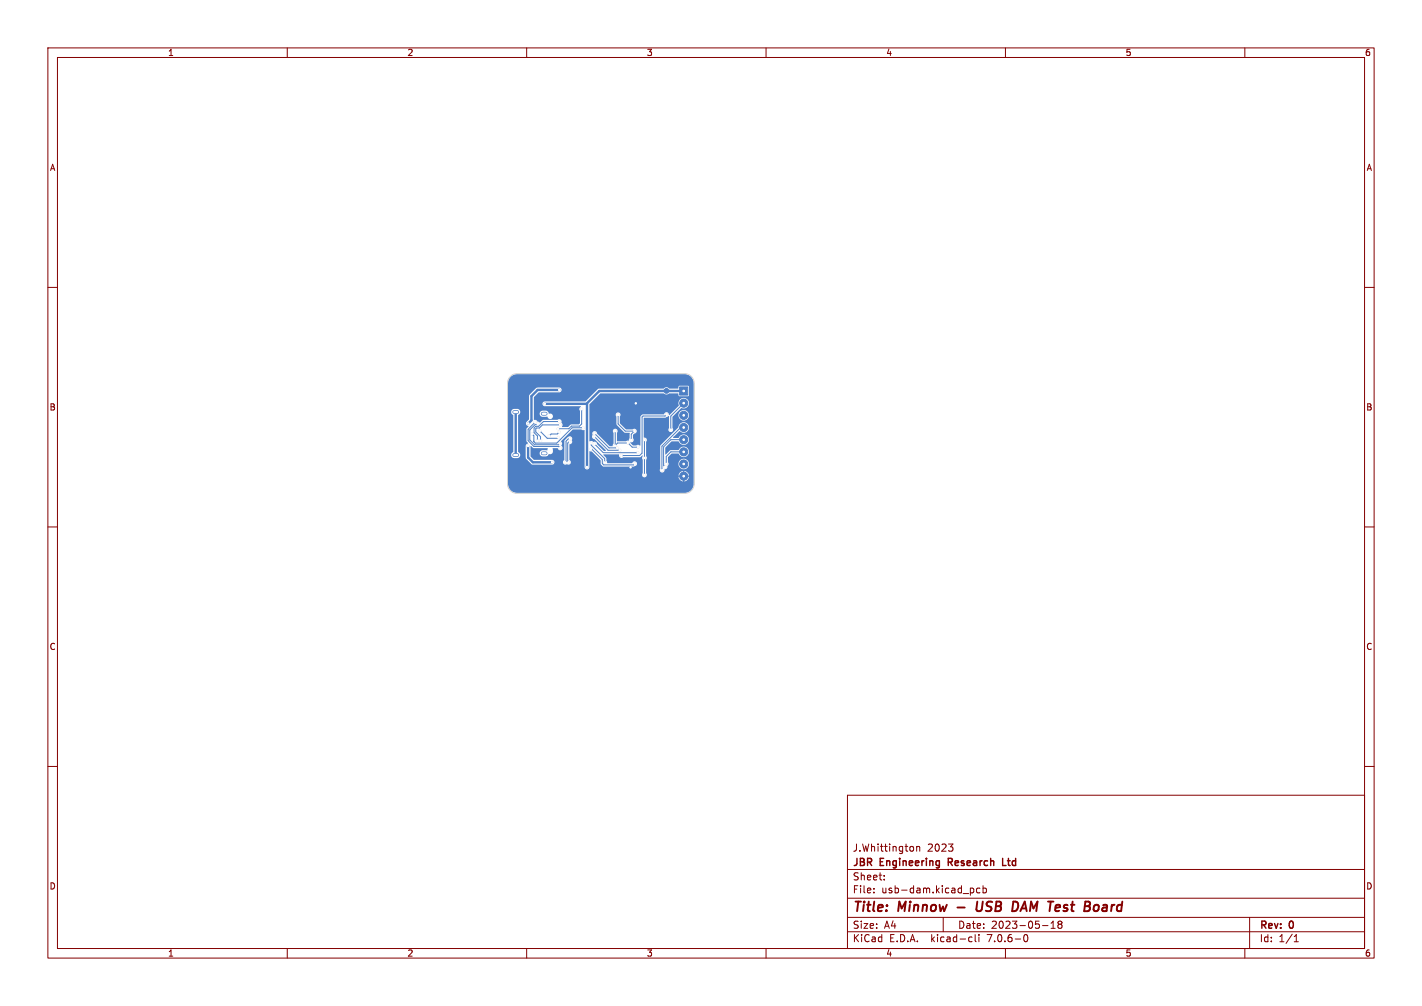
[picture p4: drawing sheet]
<svg xmlns="http://www.w3.org/2000/svg" width="297mm" height="210mm" viewBox="0 0 297 210" stroke-linecap="round" stroke-linejoin="round" font-family="sans-serif">
<g fill="none" stroke="#840000" stroke-width=".21">
<path d="M10 10h277v190h-277zM12 12h273v186h-273zM60 10v2M110 10v2M160 10v2M210 10v2M260 10v2M10 60h2M285 60h2M10 110h2M285 110h2M10 160h2"/>
<path d="M285 160h2M177 166h108v32h-108zM190.7 176.8l.1 .2-.1 .6M191.5 176.8l.2-.1 .3 .1 .1 .9M191.5 176.7v1M198.1 176.2h.9l-.5 .6M199 176.9v.7M60 198v2M110 198v2M160 198v2M177 194.5h108M177 191.5h108"/>
<path d="M177 187.5h108M177 181.5h108M182.5 186.3v.1M182.5 185.5v.1M184.7 183.6v.1M184.7 182.8v.1M197 191.5v3M202.6 195.6l.4 .1M202.8 185.4h.3l.3 .3-.1 .6-.5 .1M203 196.5l-.4 .1M203.7 195.1v1.3l.2 .2M204.5 195.1v.1"/>
<path d="M204.5 195.6v1M204.7 185.5l-.5-.1-.2 .3 .1 .6h.6M205.3 185.5l.4-.1 .3 .3-.1 .6h-.6M205.3 184.9v1.5M210 198v2M214 195.2l.2-.1a.8 .8 0 0 1 .5 .7 .8 .8 0 0 1-.5 .8l-.2-.1-.2-.5zM217.7 193.2h1.2M219.5 193.8h.9M219.5 192.7l.5-.4v1.5M221.2 192.9l-.2 .3v.3l.2 .3 .5-.1 .1-.2-.1-.4-.2-.2M221.2 192.9l-.2-.2 .2-.4 .5 .1 .1 .2-.3 .3M221.2 192.9h.3"/>
<path d="M260 198v2M261 191.5v6.5M270.3 196.6h.9M270.3 195.5l.4-.4v1.5"/>
</g>
<path d="M200 189.4h1.5M204.1 188.2l-.2 1.6 .2 .3a.66 .66 0 0 0 .8-.1M212.4 188.3l.3 .8-.2 .6M228.9 188.9l.5 .1 .1 .3-.1 .5-.4 .4" fill="none" stroke="#840000" stroke-width=".4"/>
<path d="M198.1 180h.5M198.6 179.2h-.5v1.5M209.4 179.2v1.5h.7" fill="none" stroke="#840000" stroke-width=".3"/>
<path d="M107.4 86h.6M107.4 95h.6M113.4 86.4h.6M113.4 94.6h.6" fill="none" stroke="#4d7fc4" stroke-width=".8"/>
<g fill="#4d7fc4" stroke="#4d7fc4" stroke-width=".21">
<path d="M141.9 80.8h1.7v1.7h-1.7z"/>
<circle cx="142.8" cy="84.2" r=".85"/>
<circle cx="142.8" cy="86.7" r=".85"/>
<circle cx="142.8" cy="89.2" r=".85"/>
<circle cx="142.8" cy="91.8" r=".85"/>
<circle cx="142.8" cy="94.3" r=".85"/>
<circle cx="142.8" cy="96.9" r=".85"/>
<circle cx="142.8" cy="99.4" r=".85"/>
<circle cx="139.2" cy="81.6" r=".5"/>
</g>
<g fill="#ececec" stroke="#ececec" stroke-width=".21">
<circle cx="132.8" cy="84.2" r=".25"/>
<circle cx="131.7" cy="97.5" r=".25"/>
<circle cx="116.8" cy="81.4" r=".25"/>
<circle cx="110.4" cy="88.4" r=".25"/>
<circle cx="122.6" cy="97.5" r=".25"/>
<circle cx="113.8" cy="84.3" r=".25"/>
<circle cx="134.6" cy="95.6" r=".25"/>
<circle cx="134.6" cy="99.1" r=".25"/>
<circle cx="131.8" cy="91.9" r=".25"/>
<circle cx="140.1" cy="89.7" r=".25"/>
<circle cx="132.5" cy="90" r=".25"/>
<circle cx="134.6" cy="91.8" r=".25"/>
<circle cx="129.1" cy="86.6" r=".25"/>
<circle cx="118.1" cy="96.5" r=".25"/>
<circle cx="119" cy="91.6" r=".25"/>
<circle cx="116.8" cy="90.2" r=".25"/>
<circle cx="114.7" cy="91" r=".25"/>
<circle cx="118.7" cy="96.5" r=".25"/>
<circle cx="119" cy="92.2" r=".25"/>
<circle cx="115.3" cy="96.5" r=".25"/>
<circle cx="110.3" cy="93.1" r=".25"/>
<circle cx="112.3" cy="92" r=".25"/>
<circle cx="124.2" cy="90.5" r=".25"/>
<circle cx="116.8" cy="88" r=".25"/>
<circle cx="128.9" cy="93.5" r=".25"/>
<circle cx="129.4" cy="94" r=".25"/>
<circle cx="112.9" cy="92" r=".25"/>
<circle cx="117" cy="88.7" r=".25"/>
<circle cx="124.1" cy="91.2" r=".25"/>
<circle cx="121.5" cy="85.4" r=".25"/>
<circle cx="116.5" cy="89.5" r=".25"/>
<circle cx="123.5" cy="92.6" r=".25"/>
<circle cx="126.3" cy="96.5" r=".25"/>
<circle cx="112.7" cy="90" r=".25"/>
<circle cx="116.6" cy="91.3" r=".25"/>
<circle cx="133.2" cy="94.5" r=".25"/>
<circle cx="112.3" cy="88.5" r=".25"/>
<circle cx="116.9" cy="92.6" r=".25"/>
<circle cx="124.2" cy="92.7" r=".25"/>
<circle cx="117" cy="93.5" r=".25"/>
<circle cx="132.5" cy="96.8" r=".25"/>
<circle cx="111.7" cy="88.1" r=".25"/>
<circle cx="123.4" cy="93.8" r=".25"/>
<circle cx="111.1" cy="90.6" r=".25"/>
<circle cx="121.8" cy="89.3" r=".25"/>
<circle cx="138.3" cy="98.1" r=".25"/>
<circle cx="139.1" cy="96.9" r=".25"/>
<circle cx="128.5" cy="93" r=".25"/>
<circle cx="133.3" cy="93.3" r=".25"/>
<circle cx="128.5" cy="90" r=".25"/>
<circle cx="131.1" cy="92.5" r=".25"/>
<circle cx="138.9" cy="97.4" r=".25"/>
<circle cx="139.2" cy="86.6" r=".25"/>
<circle cx="129.8" cy="95.1" r=".25"/>
</g>
<path d="M107.7 86v9M110.3 93.1v2.4l1 1h4M113.8 84.3h8.7M116.8 81.4h-4.5l-1.3 1.3v5.1l-.6 .6M122.6 84.2v13.3M142.8 81.6h-17.6l-2.5 2.5" fill="none" stroke="#4d7fc4" stroke-width=".5"/>
<g fill="none" stroke="#4d7fc4" stroke-width=".21">
<path d="M111.8 88.2l-1.5 1.4v2.4l1.2 1.2h5.2l.3 .3M111.8 88.1v.1M112.3 88.5l-.2 .1h-.3l-1.1 1.2v2l1 1h5l.2-.2M112.8 90l1.5 1.5h2.1l.2-.1M116.8 90.2l-.4 .4h-1.3l-.4 .4M116.8 88h-3.3l-1 1h-.6l-.4 .3v1l.8 .7v1M117 88.7h-3.7l-.7 .7h-.6l-.1 .1v.7l1 1v.8M119 91.6h-.3l-.5 .5v4.3l-.1 .1M119 92.2l-.4 .3v3.9l.1 .1M121.5 85.4v3.1l-.4 .5h-1.8l-.5 .5h-2.3M121.8 89.3h-2.3l-3.2 3.2h-4.5l-.3-.3v-1.2l-.4-.4M123.5 93.7l2.3 2.3v.8l.3 .3h6.2l.2-.3"/>
<path d="M123.5 92.5v.5l2.8 2.8v.7M124.2 91.1l2.8 2.9h2.5M124.2 90.5h.1M124.2 92.7l1.8 1.8h7.2M124.2 90.5l3 3h1.7M128.5 90v3l.5-.5h2.2l.9 .9h1.1M129.1 86.6v1.9l1.5 1.5h1.9l-.7 .6v1.2M134.6 91.8v7.3M139.2 86.6l-.3 .2h-4.6l-.2 .3v7.5l-.5 .5h-3.8M142.8 84.2l-2.7 2.7v2.8M142.8 89.2h-.6l-4 4 .1 4.9M142.8 94.3h-2.7l-.9 1v1.5"/>
<path d="M142.8 91.8h-2.7l-1.5 1.5v3.8l.3 .3"/>
</g>
<path d="M106.7 78.7l.6-.5 .7-.1h35a1.9 1.9 0 0 1 1.9 1.9v21a1.9 1.9 0 0 1-1.9 1.9h-35a1.9 1.9 0 0 1-1.9-1.9v-6.1h.7l.1 .5 .3 .2h.9a.69 .69 0 0 0 .6-.6 .69 .69 0 0 0-.5-.7v-1.2h1.6v2.5l1.4 1.4h4.2l.3-.2 .1-.3h1.8l.3 .5 .5-.1a.54 .54 0 0 0 .8-.1 .54 .54 0 0 0-.3-.8v-3.2a.58 .58 0 0 0 .5-1 .54 .54 0 0 0-.2-.6 .54 .54 0 0 0-.7 .1l-.6 .7v4l-.3 .5h-1.8l-.1-.3-.3-.2h-3.9l-.7-.7 .1-2.2 .6 .5h2.9l-.1 .4h-1a.65 .65 0 0 0-.6 .6 .65 .65 0 0 0 .6 .7h.8l.6-.5a.57 .57 0 0 0 .8-.5l-.1-.7h1.1a.53 .53 0 0 0 .8 .3 .53 .53 0 0 0-.1-.9 .6 .6 0 0 0 0-.9l2.4-2.4h1.8l.7 .1v7.7a.5 .5 0 0 0 .5 .5 .5 .5 0 0 0 .5-.5l.1-3.3 .4 .1 1.8 1.8 .1 .8 .4 .5 6.6-.1a.53 .53 0 0 0 .6-.5 .53 .53 0 0 0-.5-.5 .53 .53 0 0 0-.6 .4h-5.1l-.3-1.1-.6-.7h3.3a.55 .55 0 0 0 .2 .6 .55 .55 0 0 0 .7 0h3.4l.6-.4-.1 .5 .1 .4v2.8a.5 .5 0 0 0 0 .7 .5 .5 0 0 0 .7 0h6.8l.3 .6 .5 .4h.2v-.6h.2v.6a1.09 1.09 0 0 0 1-1h-.6v-.2h.6l-.2-.5-.2-.3-.6-.2v.6h-.2v-.6a1.09 1.09 0 0 0-1 1h.6v.2h-7.4a.54 .54 0 0 0 .1-.7v-.7h2.8a.54 .54 0 0 0 .6 .5 .54 .54 0 0 0 .4-.6 .66 .66 0 0 0 .7-.8l.2-.3h2a1.11 1.11 0 0 0 1.6 1 1.11 1.11 0 0 0 .2-1.9 1.11 1.11 0 0 0-1.8 .7v.2h-2l-.2-.4v-1l.8-.8h1.4a1.11 1.11 0 0 0 1.8 .4 1.11 1.11 0 0 0-.1-1.8 1.11 1.11 0 0 0-1.7 .7h-1.7l-1 .8v-1.4l1.2-1.2h1.5a1.11 1.11 0 0 0 1.8 .4 1.11 1.11 0 0 0-.1-1.8 1.11 1.11 0 0 0-1.7 .6h-1.1l1.3-1.4a1.11 1.11 0 0 0 1.8-.1 1.11 1.11 0 0 0-.6-1.7 1.11 1.11 0 0 0-1.4 1l-3.8 3.8-.1 5.1h-2.8v-2.1l.1-.4-.1-.4v-3a.57 .57 0 0 0 0-.6 .57 .57 0 0 0-.5-.3v-4.1h4.4l.8-.4v2.6a.51 .51 0 0 0 .1 .7 .51 .51 0 0 0 .7-.1 .51 .51 0 0 0 0-.7v-2.3l.3-.3h.9v.2a1.11 1.11 0 0 0 1.8 .7 1.11 1.11 0 0 0-.2-1.9 1.11 1.11 0 0 0-1.6 1h-.9l1.5-1.5a1.13 1.13 0 0 0 1.6-.8 1.13 1.13 0 0 0-1.3-1.3 1.13 1.13 0 0 0-.8 1.6l-2.1 2a.56 .56 0 0 0-.4-.7 .56 .56 0 0 0-.7 .5l-4.5 .1-.4 .4v6l-.4-.2-1.1 .2-.6-.6a.59 .59 0 0 0 .7-.3 .59 .59 0 0 0-.1-.6v-.7l.3-.3a.52 .52 0 0 0 .5-.7 .52 .52 0 0 0-.9-.2h-1.4l-1.2-1.2v-1.5a.51 .51 0 0 0-.1-.7 .51 .51 0 0 0-.7 .1 .51 .51 0 0 0 0 .7l.1 1.7 1.6 1.6 1.2 .1-.3 1.6-.6 .1h-1.8v-1.8a.51 .51 0 0 0-.1-.7 .51 .51 0 0 0-.7 .1 .51 .51 0 0 0 0 .7v2.2l-.2 .5h-.6l-2.6-2.6a.55 .55 0 0 0-.7-.5 .55 .55 0 0 0-.3 .9 .53 .53 0 0 0 .5 .8l2.3 2.4h-.4l-1.4-1.5a.6 .6 0 0 0-.8-.4l-.3-.2-.5 .1v-7.7l2.3-2.3h13.3a.79 .79 0 0 0 1.1 0h1.8l.1 .5 .2 .1h1.8l.2-.2v-1.7l-.2-.3h-1.8l-.3 .6h-1.8a.78 .78 0 0 0-1.2 0h-13.5l-2.8 2.7h-8.6l-.4 .4 .1 .4 .3 .2h7.6v.1a.54 .54 0 0 0-.2 .9v2.5l-.2 .3h-1.7l-.6 .5h-1.2a.86 .86 0 0 0-.1-1l-.1-.4-.3-.2-.5 .1-3 .1-.6 .5-.8-.5-.5-.1v-1.3h1.2l.2 .5 .4 .2h1a.61 .61 0 0 0 .7 .5 .61 .61 0 0 0 .5-.8 .61 .61 0 0 0-.9-.4l-.1-.3-.5-.3-1 .1-.3 .5h-1.2v-3.4l1-1h4.4l.3-.2 .1-.5-.4-.3-4.8 .1-1.6 1.6v4.9l-.7 .9 .2 .4 .4 .2-.5 .6v2.4l.4 .5-.3 .2-.2 .4h-1.6v-6.4a.69 .69 0 0 0 .5-.7 .69 .69 0 0 0-.6-.6h-.9a.69 .69 0 0 0-.4 .6 .69 .69 0 0 0 .4 .7v7.6l-.4 .6h-.7v-14.9l.1-.7z" fill="#4d7fc4"/>
<g fill="#fff" stroke="#fff" stroke-width=".21">
<circle cx="132.8" cy="84.2" r=".15"/>
<circle cx="131.7" cy="97.5" r=".15"/>
<circle cx="116.8" cy="81.4" r=".15"/>
<circle cx="110.3" cy="88.4" r=".15"/>
<circle cx="122.6" cy="97.5" r=".15"/>
<circle cx="113.8" cy="84.3" r=".15"/>
<circle cx="134.6" cy="95.6" r=".15"/>
<circle cx="134.6" cy="99.2" r=".15"/>
<circle cx="131.8" cy="91.9" r=".15"/>
<circle cx="140.1" cy="89.7" r=".15"/>
<circle cx="132.5" cy="90" r=".15"/>
<circle cx="134.6" cy="91.9" r=".15"/>
<circle cx="129.1" cy="86.6" r=".15"/>
<circle cx="118.1" cy="96.5" r=".15"/>
<circle cx="119" cy="91.6" r=".15"/>
<circle cx="116.8" cy="90.2" r=".15"/>
<circle cx="114.7" cy="91" r=".15"/>
<circle cx="118.7" cy="96.5" r=".15"/>
<circle cx="119" cy="92.2" r=".15"/>
<circle cx="115.3" cy="96.5" r=".15"/>
<circle cx="110.3" cy="93.1" r=".15"/>
<circle cx="112.3" cy="92" r=".15"/>
<circle cx="124.2" cy="90.5" r=".15"/>
<circle cx="116.8" cy="88" r=".15"/>
<circle cx="128.9" cy="93.5" r=".15"/>
<circle cx="129.4" cy="94" r=".15"/>
<circle cx="112.9" cy="92" r=".15"/>
<circle cx="117" cy="88.7" r=".15"/>
<circle cx="124.1" cy="91.2" r=".15"/>
<circle cx="121.5" cy="85.4" r=".15"/>
<circle cx="116.6" cy="89.5" r=".15"/>
<circle cx="123.5" cy="92.6" r=".15"/>
<circle cx="126.3" cy="96.6" r=".15"/>
<circle cx="112.7" cy="89.9" r=".15"/>
<circle cx="116.6" cy="91.3" r=".15"/>
<circle cx="133.2" cy="94.5" r=".15"/>
<circle cx="112.3" cy="88.5" r=".15"/>
<circle cx="116.9" cy="92.6" r=".15"/>
<circle cx="124.2" cy="92.7" r=".15"/>
<circle cx="117" cy="93.5" r=".15"/>
<circle cx="132.5" cy="96.8" r=".15"/>
<circle cx="111.7" cy="88.1" r=".15"/>
<circle cx="123.4" cy="93.7" r=".15"/>
<circle cx="111.1" cy="90.6" r=".15"/>
<circle cx="121.8" cy="89.3" r=".15"/>
<circle cx="138.3" cy="98.2" r=".15"/>
<circle cx="139.1" cy="96.9" r=".15"/>
<circle cx="128.5" cy="93" r=".15"/>
<circle cx="133.3" cy="93.3" r=".15"/>
<circle cx="128.5" cy="90" r=".15"/>
<circle cx="131.1" cy="92.5" r=".15"/>
<circle cx="138.9" cy="97.4" r=".15"/>
<circle cx="139.2" cy="86.5" r=".15"/>
<circle cx="129.8" cy="95.1" r=".15"/>
<circle cx="114.9" cy="86.9" r=".17"/>
<circle cx="142.8" cy="81.6" r=".17"/>
<circle cx="142.8" cy="84.2" r=".17"/>
<circle cx="142.8" cy="86.7" r=".17"/>
<circle cx="142.8" cy="89.2" r=".17"/>
<circle cx="142.8" cy="91.8" r=".17"/>
<circle cx="142.8" cy="94.3" r=".17"/>
<circle cx="142.8" cy="96.9" r=".17"/>
<circle cx="142.8" cy="99.4" r=".17"/>
</g>
<path d="M114.9 94v.3" fill="none" stroke="#fff" stroke-width=".65"/>
<path d="M107.4 86h.6M107.4 95h.6M113.4 86.4h.6M113.4 94.6h.6" fill="none" stroke="#fff" stroke-width=".5"/>
<path d="M106.7 78.5l.5-.3 .8-.2h35a2 2 0 0 1 2 2v21a2 2 0 0 1-2 2h-35a2 2 0 0 1-2-2v-21l.2-.8z" fill="none" stroke="#d0d2cd" stroke-width=".21"/>
<g font-size="2.8" fill="#840000">
<text x="178" y="190.9">Title:</text>
<text x="187.7" y="190.9">Minnow</text>
<text x="205.5" y="190.9">USB</text>
<text x="213.9" y="190.9">DAM Test</text>
<text x="230.5" y="190.9">Board</text>
</g>
<g font-size="2.1" fill="#840000">
<text x="178" y="178">J.Whittington</text>
<text x="193.7" y="178">2023</text>
<text x="178" y="184">Sheet:</text>
<text x="178" y="181.2">JBR</text>
<text x="183.9" y="181.2">Engineering</text>
<text x="198.7" y="181.2">Research</text>
<text x="210.7" y="181.2">Ltd</text>
<text x="178" y="186.7">File:</text>
<text x="184.1" y="186.7">usb-dam.kicad_pcb</text>
<text x="178" y="196.9">KiCad</text>
<text x="178" y="194.1">Size:</text>
<text x="184.7" y="194.1">A4</text>
<text x="185.7" y="196.9">E.D.A.</text>
<text x="194.6" y="196.9">kicad-cli</text>
<text x="200" y="194.1">Date:</text>
<text x="206.5" y="196.9">7.0.6-0</text>
<text x="207" y="194.1">2023-05-18</text>
<text x="263" y="194.3">Rev:</text>
<text x="263" y="196.9">Id:</text>
<text x="267.1" y="196.9">1/1</text>
<text x="269.4" y="194.3">0</text>
</g>
<g font-size="1.8" fill="#840000">
<text x="35" y="11.9">1</text>
<text x="85" y="11.9">2</text>
<text x="135" y="11.9">3</text>
<text x="185" y="11.9">4</text>
<text x="235" y="11.9">5</text>
<text x="285" y="11.9">6</text>
<text x="10.3" y="35.9">A</text>
<text x="285.4" y="35.9">A</text>
<text x="10.3" y="85.9">B</text>
<text x="285.3" y="85.9">B</text>
<text x="10.3" y="135.9">C</text>
<text x="285.3" y="135.9">C</text>
<text x="10.3" y="185.9">D</text>
<text x="285.3" y="185.9">D</text>
<text x="35" y="199.9">1</text>
<text x="85" y="199.9">2</text>
<text x="135" y="199.9">3</text>
<text x="185" y="199.9">4</text>
<text x="235" y="199.9">5</text>
<text x="285" y="199.9">6</text>
</g>
</svg>
